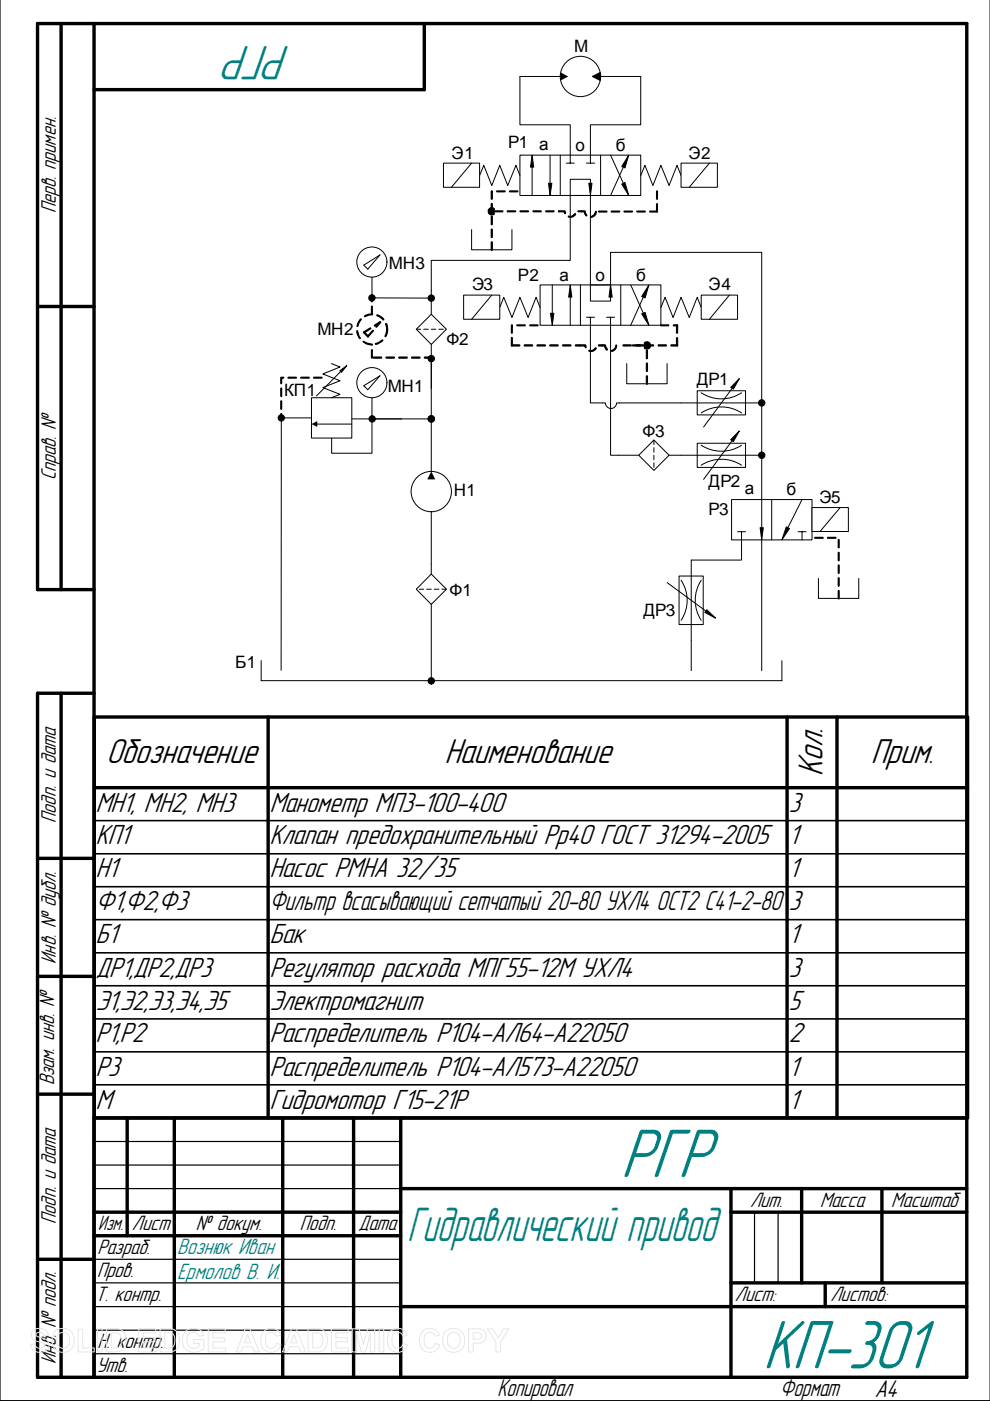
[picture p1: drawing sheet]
<svg xmlns="http://www.w3.org/2000/svg" width="210mm" height="297mm" viewBox="0 0 210 297" stroke-linecap="round" stroke-linejoin="round" font-family="sans-serif">
<g fill="none" stroke="#000" stroke-width=".72">
<path d="M13 5v120M19.9 5v287M90 5v14h-70.1M8 65h11.9M19.9 125h-11.9v-120h197v287h-197v-145h11.9M13 147v145M56.9 152v85M166.9 152v85M177.5 152v85M20 167h185.1M8 182h11.9M8 207h11.9"/>
<path d="M8 232h11.9M19.9 237h185.2v-85h-185.1v85M27 237v25M37 237v55M59.9 237v55M75 237v55M85 237v55M19.9 257h65.1M85 252h120M155 252v40M155 257h50M170 252v20"/>
<path d="M187 252v20M8 267h11.9M19.9 262h65.1M85 277h120M155 272h50M175 272v5"/>
</g>
<path d="M19.9 242h65.1M19.9 247h65.1M19.9 252h65.1M160 257v15M165 257v15M19.9 267h65.1M19.9 272h65.1M19.9 277h65.1M19.9 282h65.1M19.9 287h65.1" fill="none" stroke="#000" stroke-width=".25"/>
<path d="M0 0v297h209.9M20 174h185.1M20 181h185.1M20 188h185.1M20 195h185.1M20 202h185.1M20 209h185.1M20 216h185.1M20 223h185.1M20 230h185.1" fill="none" stroke="#000" stroke-width=".34"/>
<path d="M147.8 94h10.3v5.1h-10.3z" fill-rule="evenodd" fill="#fff"/>
<path d="M147.8 94h10.3v5.1h-10.3z" fill="none" stroke="#000" stroke-width=".21"/>
<path d="M147.8 82.8h10.3v5.2h-10.3z" fill-rule="evenodd" fill="#fff"/>
<path d="M100 48.7v4.3h8.5v-4.3M147.8 82.8h10.3v5.2h-10.3zM91.4 119.6v2.1M55.4 140v4.3h110.4v-4.2" fill="none" stroke="#000" stroke-width=".21"/>
<path d="M104.2 51.3l.2 .1v1.6l-.1 .1-.2-.1zM104.2 48.6l.2 .1v1.5l-.1 .2-.2-.2zM104.2 45.9h.2v1.6l-.1 .2-.2-.2zM104.1 44.8a.15 .15 0 0 1 .3 0 .15 .15 0 0 1-.3 0z" fill="#000"/>
<g fill="none" stroke="#000" stroke-width=".22">
<path d="M104.2 51.3l.2 .1v1.6l-.1 .1-.2-.1zM104.2 48.6l.2 .1v1.5l-.1 .2-.2-.2zM104.2 45.9h.2v1.6l-.1 .2-.2-.2z"/>
<circle cx="104.3" cy="44.8" r=".13"/>
</g>
<path d="M91.4 121.7l3.3 3.2-3.3 3.2-3.1-3.2z" fill-rule="evenodd" fill="#fff"/>
<path d="M88.9 124.9h.9M90.5 124.9h.9M91.4 121.7l3.3 3.2-3.3 3.2-3.1-3.2zM92.1 124.9h.9M93.7 124.9h1" fill="none" stroke="#000" stroke-width=".21"/>
<circle cx="91.4" cy="104.2" r="4.3" fill="#fff"/>
<g fill="none" stroke="#000" stroke-width=".21">
<path d="M91.4 73v15.1M79.6 88.8h11.2M91.4 88.8v11.1"/>
<circle cx="91.4" cy="76" r=".68"/>
<circle cx="78.9" cy="88.8" r=".67"/>
<circle cx="91.4" cy="88.8" r=".68"/>
<circle cx="91.4" cy="104.2" r="4.3"/>
</g>
<g fill="#000">
<path d="M91.4 99.9l.9 1.7h-1.7z"/>
<path d="M78.2 88.8a.7 .7 0 0 0 1.4 0 .7 .7 0 0 0-1.4 0zM90.8 88.8a.68 .68 0 0 0 1.3 0 .68 .68 0 0 0-1.3 0z" fill-rule="evenodd"/>
<path d="M90.8 88.8a.68 .68 0 0 0 1.3 0 .68 .68 0 0 0-1.3 0zM90.8 76a.68 .68 0 0 0 1.3 0 .68 .68 0 0 0-1.3 0z" fill-rule="evenodd"/>
</g>
<path d="M91.4 66.6l3.3 3.2-3.3 3.2-3.1-3.2z" fill-rule="evenodd" fill="#fff"/>
<path d="M88.3 69.8h.9M89.8 69.8h1M91.4 66.6l3.3 3.2-3.3 3.2-3.1-3.2zM91.4 69.8h1M93 69.8h1" fill="none" stroke="#000" stroke-width=".21"/>
<path d="M66 84.3h8.6v8.6h-8.6z" fill-rule="evenodd" fill="#fff"/>
<g fill="none" stroke="#000" stroke-width=".21">
<path d="M70.3 77.1l1.8 .7-3.6 1.5 3.6 1.4-3.6 1.5 3.6 1.4-1.8 .7M72.1 78.6l1.4-1.1-1.1 1.5zM72.2 78.8l-5.1 5.1M59.6 88.6h6.4M59.6 89.3v52.8M66 84.3h8.6v8.6h-8.6zM67.1 89.9h7.5M74.6 88.8h10.6M78.9 88.6v7.5h-8.6v-3.2"/>
<circle cx="59.6" cy="88.6" r=".68"/>
</g>
<g fill="#000">
<path d="M72.1 78.6l1.4-1.1-1.1 1.5zM66 89.9l1.3-.6v1.2z"/>
<circle cx="59.6" cy="88.6" r=".68"/>
</g>
<path d="M66.5 80h1.7l.1 .1-1.7 .1zM63.8 80h1.6l.2 .1-1.7 .1zM61.1 80h1.6l.2 .1-1.7 .1zM59.6 80l.6 .1-.6 .1 .1-.1-.1 1.3-.1-.2zM59.6 82.3l.1 .1-.1 1.7-.1-.2zM59.6 85l.1 .1-.1 1.7-.1-.1zM59.6 87.7l.1 .1-.1 .9-.1-.1z" fill="#000"/>
<path d="M59.6 80l.6 .1-.6 .1 .1-.1-.1 1.3-.1-.2zM61.1 80h1.6l.2 .1-1.7 .1zM63.8 80h1.6l.2 .1-1.7 .1zM66.5 80h1.7l.1 .1-1.7 .1zM59.6 82.3l.1 .1-.1 1.7-.1-.2zM59.6 85l.1 .1-.1 1.7-.1-.1zM59.6 87.7l.1 .1-.1 .9-.1-.1z" fill="none" stroke="#000" stroke-width=".22"/>
<circle cx="78.8" cy="81.1" r="3.2" fill="#fff"/>
<g fill="none" stroke="#000" stroke-width=".21">
<path d="M77.1 81.8l3.5-2.1-2.6 2.9zM78.9 84.3v4.3"/>
<circle cx="78.8" cy="81.1" r="3.2"/>
</g>
<circle cx="78.9" cy="69.8" r="3.2" fill="#fff"/>
<g fill="#000">
<path d="M77.1 70.4h.2l.8 .8v.2h-.2z"/>
<path d="M77.1 70.4l1.5-.8v.1l-1.3 .9-.2-.1zM79.4 68.9l1.1-.7 .2 .1-1.2 .8h-.1z"/>
<path d="M79 70.1l.1-.1 .1 .2-1.2 1.2-.1-.2zM80.5 68.2h.2v.2l-.8 .9h-.2z"/>
<path d="M78.8 74.2h.2l-.1 1.7-.2-.1zM78.8 73h.1v.2h-.1z"/>
<path d="M78.8 64.9l.2 .1-.1 1.7-.2-.1zM78.8 63.2h.2l-.1 .8-.2-.1z"/>
<path d="M81.8 68.6l.2 .1 .2 1.1-.2 .6-.1-.2 .1-.4-.3-1.1zM79.9 66.8h.3a1.68 1.68 0 0 1 1.2 1h-.2zM77.3 66.9l.9-.3 .7-.1 .1 .1-1.6 .5zM76.4 67.6l.2 .1-.8 1.5 .1-.7zM75.6 70.2h.3l.5 1.6h-.2l-.3-.7zM77 72.4l1.7 .6-1.1-.1zM79.6 72.9l1.6-.8v.2l-1 .6-.5 .1zM82 70.4l.1 .1-.1 .6-.3 .3z"/>
<path d="M90 75.7h1.7l.1 .1-.1 .1h-1.6zM87.3 75.7h1.6l.2 .1-.2 .1h-1.5zM84.6 75.7h1.6l.2 .1-.2 .1h-1.5zM81.9 75.7h1.6l.2 .1-.2 .1h-1.5zM79.2 75.7h1.6l.1 .1-.1 .1h-1.6z"/>
</g>
<g fill="none" stroke="#000" stroke-width=".22">
<path d="M75.6 70.2h.3l.5 1.6h-.2l-.3-.7zM76.4 67.6l.2 .1-.8 1.5 .1-.7zM77 72.4l1.7 .6-1.1-.1zM77.1 70.4h.2l.8 .8v.2h-.2zM77.1 70.4l1.5-.8v.1l-1.3 .9-.2-.1zM77.3 66.9l.9-.3 .7-.1 .1 .1-1.6 .5zM78.8 74.2h.2l-.1 1.7-.2-.1zM78.8 73h.1v.2h-.1zM78.8 64.9l.2 .1-.1 1.7-.2-.1zM78.8 63.2h.2l-.1 .8-.2-.1zM79 70.1l.1-.1 .1 .2-1.2 1.2-.1-.2zM79.2 75.7h1.6l.1 .1-.1 .1h-1.6z"/>
<path d="M79.4 68.9l1.1-.7 .2 .1-1.2 .8h-.1zM79.6 72.9l1.6-.8v.2l-1 .6-.5 .1zM79.9 66.8h.3a1.68 1.68 0 0 1 1.2 1h-.2zM80.5 68.2h.2v.2l-.8 .9h-.2zM81.8 68.6l.2 .1 .2 1.1-.2 .6-.1-.2 .1-.4-.3-1.1zM81.9 75.7h1.6l.2 .1-.2 .1h-1.5zM82 70.4l.1 .1-.1 .6-.3 .3zM84.6 75.7h1.6l.2 .1-.2 .1h-1.5zM87.3 75.7h1.6l.2 .1-.2 .1h-1.5zM90 75.7h1.7l.1 .1-.1 .1h-1.6z"/>
</g>
<path d="M90.8 63.2a.68 .68 0 0 0 1.3 0 .68 .68 0 0 0-1.3 0zM78.2 63.2a.67 .67 0 0 0 1.3 0 .67 .67 0 0 0-1.3 0z" fill-rule="evenodd" fill="#000"/>
<g fill="none" stroke="#000" stroke-width=".21">
<path d="M79.5 63.2h11.3"/>
<circle cx="78.9" cy="63.2" r=".67"/>
<circle cx="91.4" cy="63.2" r=".68"/>
</g>
<circle cx="78.9" cy="55.6" r="3.2" fill="#fff"/>
<g fill="none" stroke="#000" stroke-width=".21">
<path d="M77.1 56.2l3.5-2.1-2.6 3zM78.9 58.8v4.4"/>
<circle cx="78.9" cy="55.6" r="3.2"/>
</g>
<path d="M110.2 32.9h25.6v8.5h-25.6z" fill-rule="evenodd" fill="#fff"/>
<g fill="none" stroke="#000" stroke-width=".21">
<path d="M110.2 16.2v10.3h10.7v8.1M135.8 16.2v10.3h-10.6v8.1M101.7 37.2l.9-2.1 1.7 4.2 1.7-4.2 1.7 4.2 1.7-4.2 .8 2.1M110.2 32.9h25.6v8.5h-25.6zM112.8 32.9l.4 2.5h-.7zM112.8 35.4v6M116.3 38.9h.7l-.4 2.5zM116.6 32.9v6M118.8 32.9v8.5M120.1 34.6h1.7M124.3 34.6h1.8M124.8 38.9h.7l-.3 2.5z"/>
<path d="M125.2 38.9v-.9h-4.3v3.4h4.3M127.3 32.9v8.5M129.5 32.9l2.7 6M131.8 39l.7-.3 .8 2.7zM132.2 35.4l-2.7 6M133.3 32.9l-.8 2.7-.7-.3z"/>
</g>
<g fill="#000">
<path d="M112.8 32.9l.4 2.5h-.7zM133.3 32.9l-.8 2.7-.7-.3zM116.3 38.9h.7l-.4 2.5zM124.8 38.9h.7l-.3 2.5zM131.8 39l.7-.3 .8 2.7z"/>
<circle cx="104.3" cy="44.8" r=".68"/>
</g>
<g fill="#000">
<path d="M103.5 44.7l.5 .6 .7-.1 .1 .1-.2 .3h-.6l-.5-.5zM103.7 44.2l.6-.2 .5 .3v.1l-.8-.1-.3 .4-.2-.1z"/>
<path d="M104.2 43.2l.2 .1v1.5l-.1 .2-.2-.2zM104.2 40.5l.2 .1-.1 .1 .1-.1v1.5l-.1 .1-.2-.1zM105.3 40.5l1.8 .1-.1 .1h-1.6zM108 40.5l1.8 .1-.1 .1h-1.6z"/>
<path d="M104.8 44.7l1.8 .1-.1 .1h-1.6zM107.6 44.7l1.7 .1-.1 .1h-1.5zM110.3 44.7l1.8 .1-.1 .1h-1.6zM113 44.7l1.8 .1-.1 .1h-1.6zM115.7 44.7l1.8 .1-.1 .1h-1.6zM118.4 44.7h.2v.2h-.2z"/>
<path d="M118.4 44.7h1.3l.2 .5-.1 .1-.1-.1-.1-.4 .1 .1h-1.2zM120.5 45.8h.9l.5-.5 .1 .2a1.2 1.2 0 0 1-1.5 .5zM122.5 44.7l.9 .1-.1 .1h-.7z"/>
<path d="M123.2 44.7h.8l.4 1-.2 .1-.2-.5-.1-.5 .1 .1h-.7zM126.3 44.8h.1a.98 .98 0 0 1-.7 1.2h-.5l.7-.4z"/>
<path d="M126.9 44.8h1.8l-.1 .2h-1.6zM129.6 44.8h1.8l-.1 .2h-1.6zM132.3 44.8h1.8l-.1 .2h-1.6zM135 44.8h1.8l-.1 .2h-1.6zM137.8 44.8h1.6l-.1 .2h-1.5z"/>
<path d="M139.2 40.5l.2 .1v1.6h-.1zM139.2 43.2l.2 .1v1.5l-.1 .2z"/>
</g>
<g fill="none" stroke="#000" stroke-width=".22">
<path d="M103.5 44.7l.5 .6 .7-.1 .1 .1-.2 .3h-.6l-.5-.5zM103.7 44.2l.6-.2 .5 .3v.1l-.8-.1-.3 .4-.2-.1zM104.2 43.2l.2 .1v1.5l-.1 .2-.2-.2zM104.2 40.5l.2 .1-.1 .1 .1-.1v1.5l-.1 .1-.2-.1zM104.8 44.7l1.8 .1-.1 .1h-1.6zM105.3 40.5l1.8 .1-.1 .1h-1.6zM107.6 44.7l1.7 .1-.1 .1h-1.5zM108 40.5l1.8 .1-.1 .1h-1.6zM110.3 44.7l1.8 .1-.1 .1h-1.6zM113 44.7l1.8 .1-.1 .1h-1.6zM115.7 44.7l1.8 .1-.1 .1h-1.6zM118.4 44.7h.2v.2h-.2z"/>
<path d="M118.4 44.7h1.3l.2 .5-.1 .1-.1-.1-.1-.4 .1 .1h-1.2zM120.5 45.8h.9l.5-.5 .1 .2a1.2 1.2 0 0 1-1.5 .5zM122.5 44.7l.9 .1-.1 .1h-.7zM123.2 44.7h.8l.4 1-.2 .1-.2-.5-.1-.5 .1 .1h-.7zM126.3 44.8h.1a.98 .98 0 0 1-.7 1.2h-.5l.7-.4zM126.9 44.8h1.8l-.1 .2h-1.6zM129.6 44.8h1.8l-.1 .2h-1.6zM132.3 44.8h1.8l-.1 .2h-1.6zM135 44.8h1.8l-.1 .2h-1.6zM137.8 44.8h1.6l-.1 .2h-1.5zM139.2 40.5l.2 .1v1.6h-.1zM139.2 43.2l.2 .1v1.5l-.1 .2z"/>
</g>
<path d="M94 34.6h7.7v5.1h-7.7z" fill-rule="evenodd" fill="#fff"/>
<path d="M94 34.6h7.7v5.1h-7.7zM100 34.6l-4.3 5.1M135.8 37.2l.9-2.1 1.7 4.2 1.7-4.2 1.8 4.2 1.7-4.2 .8 2.1" fill="none" stroke="#000" stroke-width=".21"/>
<path d="M144.4 34.6h7.7v5.1h-7.7z" fill-rule="evenodd" fill="#fff"/>
<path d="M144.4 34.6h7.7v5.1h-7.7zM150.4 34.6l-4.3 5.1" fill="none" stroke="#000" stroke-width=".21"/>
<path d="M114.5 60.4h25.6v8.6h-25.6z" fill-rule="evenodd" fill="#fff"/>
<g fill="none" stroke="#000" stroke-width=".21">
<path d="M106 65.2l.8-2.2 1.7 4.3 1.7-4.3 1.8 4.3 1.7-4.3 .8 2.2M114.5 60.4h25.6v8.6h-25.6zM116.7 66.4h.7l-.3 2.6zM117.1 60.4v6M120.9 60.4l.3 2.6h-.6zM120.9 63v6M123.1 60.4v8.6M124.3 67.3h1.8M125.2 67.3v1.7M128.6 67.3h1.7M129.5 60.4l.3 2.6h-.7zM129.5 60.4h-4.3v3.4h4.3v-.8"/>
<path d="M129.5 67.3v1.7M131.6 60.4v8.6M132.9 77.1v4.3h8.5v-4.3M133.7 60.4l2.7 6M136.1 66.5l.7-.2 .8 2.7zM136.4 63l-2.7 6M137.6 60.4l-.8 2.8-.7-.3zM140.1 65.2l.9-2.2 1.7 4.3 1.7-4.3 1.7 4.3 1.7-4.3 .9 2.2"/>
</g>
<path d="M116.7 66.4h.7l-.3 2.6zM120.9 60.4l.3 2.6h-.6zM129.5 60.4l.3 2.6h-.7zM137.6 60.4l-.8 2.8-.7-.3zM136.1 66.5l.7-.2 .8 2.7z" fill="#000"/>
<path d="M137.1 79.7l.2 .1v1.6l-.1 .1-.2-.1zM137.1 77l.2 .1v1.6l-.1 .1-.2-.1zM137.1 74.3h.2v1.6l-.1 .2-.2-.2z" fill="#000"/>
<path d="M137.1 79.7l.2 .1v1.6l-.1 .1-.2-.1zM137.1 77l.2 .1v1.6l-.1 .1-.2-.1zM137.1 74.3h.2v1.6l-.1 .2-.2-.2z" fill="none" stroke="#000" stroke-width=".22"/>
<path d="M98.3 62.6h7.7v5.1h-7.7z" fill-rule="evenodd" fill="#fff"/>
<path d="M98.3 62.6h7.7v5.1h-7.7z" fill="none" stroke="#000" stroke-width=".21"/>
<path d="M148.7 62.6h7.7v5.1h-7.7z" fill-rule="evenodd" fill="#fff"/>
<path d="M120.9 41.4v13.8h-29.5v6.3M125.2 41.4v19M104.3 62.6l-4.3 5.1M148.7 62.6h7.7v5.1h-7.7zM154.6 62.6l-4.2 5.1M127.8 85.4h.6a1.19 1.19 0 0 0 1.1 1.2 1.19 1.19 0 0 0 1.2-1.2h.7" fill="none" stroke="#000" stroke-width=".21"/>
<g fill="#000">
<path d="M108.4 71.6l.2 .1-.1 1.7-.1-.2zM108.4 68.9l.3 .1-.2 .1 .1-.1-.1 1.7-.1-.2zM109.6 68.9l1.8 .1-.1 .1h-1.6zM112.3 68.9l1.8 .1-.1 .1h-1.6z"/>
<path d="M108.4 73.2l1.7-.1 .1 .1-.1 .2h-1.6zM111.2 73.2l1.6-.1 .1 .1-.1 .2h-1.5zM113.9 73.2l1.6-.1 .2 .1-.2 .2h-1.5zM116.6 73.2l1.6-.1 .2 .1-.2 .2h-1.5zM119.3 73.2l1.6-.1 .2 .1-.2 .2h-1.5zM122 73.2l.9-.1 .1 .1-.1 .2h-.8z"/>
<path d="M122.8 73.2l1.4-.1 .1 .6h-.2l-.1-.4 .1 .1h-1.2zM124.9 74.3h.8l.6-.6 .1 .2a1.21 1.21 0 0 1-1.6 .5zM126.9 73.2l.8-.1 .1 .1-.1 .2h-.7z"/>
<path d="M127.6 73.2l.7-.1 .5 1.1h-.3l-.3-.9 .1 .1h-.6zM130.6 73.2h.1a1.07 1.07 0 0 1-.7 1.3h-.3l-.1-.2 .7-.3z"/>
<path d="M134.1 73.2l1.7-.1 .1 .1-.1 .2h-1.6zM136.8 73.2l1.7-.1 .1 .1-.1 .2h-1.6zM139.6 73.2l1.6-.1 .1 .1-.1 .2h-1.6zM142.3 73.2l1.3-.1 .1 .1-.1 .2h-1.3z"/>
<path d="M134.8 73.2l1.7-.1 .1 .1-.1 .2h-1.6zM132.1 73.2l1.7-.1 .1 .1-.1 .2h-1.6z"/>
<path d="M136.7 72.6l.5-.2 .3 .1 .3 .2 .2 .6-.3 .1v-.3l-.3-.4-.7 .1zM136.6 73.7l.6 .1 .6-.4v.4l-.3 .2a.59 .59 0 0 1-.9-.3z"/>
<path d="M140.1 68.9l1.7 .1-.1 .1h-1.6zM142.8 68.9l.9 .1-.1 .1h-.8z"/>
<path d="M143.5 68.9l.2 .1v1.6l-.1 .1-.2-.1zM143.5 71.6l.2 .1v1.5l-.1 .2-.2-.2z"/>
</g>
<g fill="none" stroke="#000" stroke-width=".22">
<path d="M108.4 71.6l.2 .1-.1 1.7-.1-.2zM108.4 68.9l.3 .1-.2 .1 .1-.1-.1 1.7-.1-.2zM108.4 73.2l1.7-.1 .1 .1-.1 .2h-1.6zM109.6 68.9l1.8 .1-.1 .1h-1.6zM111.2 73.2l1.6-.1 .1 .1-.1 .2h-1.5zM112.3 68.9l1.8 .1-.1 .1h-1.6zM113.9 73.2l1.6-.1 .2 .1-.2 .2h-1.5zM116.6 73.2l1.6-.1 .2 .1-.2 .2h-1.5zM119.3 73.2l1.6-.1 .2 .1-.2 .2h-1.5zM122 73.2l.9-.1 .1 .1-.1 .2h-.8zM122.8 73.2l1.4-.1 .1 .6h-.2l-.1-.4 .1 .1h-1.2zM124.9 74.3h.8l.6-.6 .1 .2a1.21 1.21 0 0 1-1.6 .5z"/>
<path d="M126.9 73.2l.8-.1 .1 .1-.1 .2h-.7zM127.6 73.2l.7-.1 .5 1.1h-.3l-.3-.9 .1 .1h-.6zM130.6 73.2h.1a1.07 1.07 0 0 1-.7 1.3h-.3l-.1-.2 .7-.3zM132.1 73.2l1.7-.1 .1 .1-.1 .2h-1.6zM134.1 73.2l1.7-.1 .1 .1-.1 .2h-1.6zM134.8 73.2l1.7-.1 .1 .1-.1 .2h-1.6zM136.6 73.7l.6 .1 .6-.4v.4l-.3 .2a.59 .59 0 0 1-.9-.3zM136.7 72.6l.5-.2 .3 .1 .3 .2 .2 .6-.3 .1v-.3l-.3-.4-.7 .1zM136.8 73.2l1.7-.1 .1 .1-.1 .2h-1.6zM139.6 73.2l1.6-.1 .1 .1-.1 .2h-1.6zM140.1 68.9l1.7 .1-.1 .1h-1.6zM142.3 73.2l1.3-.1 .1 .1-.1 .2h-1.3z"/>
<path d="M142.8 68.9l.9 .1-.1 .1h-.8zM143.5 68.9l.2 .1v1.6l-.1 .1-.2-.1zM143.5 71.6l.2 .1v1.5l-.1 .2-.2-.2z"/>
</g>
<circle cx="137.2" cy="73.2" r=".68" fill="#000"/>
<path d="M148.7 83.3a7.7 7.7 0 0 0 8.5 0v4.2a7.8 7.8 0 0 0-8.5 0z" fill-rule="evenodd" fill="#fff"/>
<path d="M125.2 69v16.4h2.6M131.1 96.5h4.3M131.4 85.4h30.1M148.7 87.5a7.8 7.8 0 0 1 8.5 0M148.7 83.3a7.7 7.7 0 0 0 8.5 0M156.8 80.3l-1.3 2.2-.6-.4zM156.8 80.3l-7.7 10.3" fill="none" stroke="#000" stroke-width=".21"/>
<path d="M156.8 80.3l-1.3 2.2-.6-.4z" fill="#000"/>
<path d="M135.4 96.5l3.2-3.2 3.3 3.2-3.3 3.2z" fill-rule="evenodd" fill="#fff"/>
<path d="M135.4 96.5l3.2-3.2 3.3 3.2-3.3 3.2zM138.6 93.3v1M138.6 94.9v1M138.6 96.5v1M138.6 98.1v1" fill="none" stroke="#000" stroke-width=".21"/>
<path d="M148.7 94.4a7.8 7.8 0 0 0 8.5 0v4.2a7.8 7.8 0 0 0-8.5 0z" fill-rule="evenodd" fill="#fff"/>
<g fill="none" stroke="#000" stroke-width=".21">
<path d="M129.5 69v27.5h1.6M129.5 60.4v-6.9h32v31.9M141.9 96.5h19.6v9.4M148.7 98.6a7.8 7.8 0 0 1 8.5 0M148.7 94.4a7.8 7.8 0 0 0 8.5 0M156.8 91.4l-1.3 2.2-.6-.4zM156.8 91.4l-7.7 10.3M161.5 86.1v9.7"/>
<circle cx="161.5" cy="85.4" r=".67"/>
<circle cx="161.5" cy="96.5" r=".68"/>
</g>
<g fill="#000">
<path d="M156.8 91.4l-1.3 2.2-.6-.4z"/>
<path d="M160.8 96.5a.7 .7 0 0 0 1.4 0 .7 .7 0 0 0-1.4 0zM160.8 85.4a.7 .7 0 0 0 1.4 0 .7 .7 0 0 0-1.4 0z" fill-rule="evenodd"/>
</g>
<circle cx="123.1" cy="16.2" r="4.3" fill="#fff"/>
<g fill="none" stroke="#000" stroke-width=".21">
<path d="M110.2 16.2h8.6M125.6 16.2l1.7-.8v1.7zM127.3 16.2h8.5"/>
<circle cx="123.1" cy="16.2" r="4.3"/>
</g>
<g fill="#000">
<path d="M118.9 15.4l1.6 .8-1.6 .9z" fill-rule="evenodd"/>
<path d="M125.6 16.2l1.7-.8v1.7z" fill-rule="evenodd"/>
</g>
<path d="M155.1 105.9h17.1v8.6h-17.1z" fill-rule="evenodd" fill="#fff"/>
<path d="M155.1 105.9h17.1v8.6h-17.1zM156.4 112.7h1.7M157.2 112.7v1.8M161.2 111.9h.6l-.3 2.6zM161.5 105.9v6M163.6 105.9v8.6M166.7 111.7l.7 .4-1.6 2.4zM169.2 112.7h1.7M170.1 105.9l-3.1 6M170.1 112.7v1.8" fill="none" stroke="#000" stroke-width=".21"/>
<path d="M161.2 111.9h.6l-.3 2.6zM166.7 111.7l.7 .4-1.6 2.4z" fill="#000"/>
<path d="M144 122.1h5.1v10.3h-5.1z" fill-rule="evenodd" fill="#fff"/>
<path d="M144 122.1h5.1v10.3h-5.1z" fill="none" stroke="#000" stroke-width=".21"/>
<path d="M144.4 123h4.3a7.8 7.8 0 0 0 0 8.5h-4.3a7.6 7.6 0 0 0 0-8.5z" fill-rule="evenodd" fill="#fff"/>
<g fill="none" stroke="#000" stroke-width=".21">
<path d="M91.4 61.5v5.1M91.4 108.5v11.1M157.2 114.5v4.2h-10.6v23.5M161.5 114.5v27.7M91.4 128.1v15.6M141.4 123.5l10.3 7.6M144.4 123a7.6 7.6 0 0 1 0 8.5M148.7 123a7.8 7.8 0 0 0 0 8.5M149.9 129.3l1.8 1.8-2.3-1.3zM173.5 122.6v4.3h8.6v-4.3"/>
<circle cx="91.4" cy="144.4" r=".68"/>
</g>
<g fill="#000">
<path d="M149.9 129.3l1.8 1.8-2.3-1.3z"/>
<circle cx="91.4" cy="144.4" r=".68"/>
</g>
<g fill="#000">
<path d="M177.7 117.1l.2 .1v1.6l-.1 .1zM177.7 114.4l.2 .1v1.6l-.1 .1zM175.5 114l1.6-.1 .1 .1-1.6 .1zM172.8 114l1.6-.1 .1 .1-1.7 .1z"/>
<path d="M177.7 125.2l.2 .1v1.6l-.1 .1zM177.7 122.5l.2 .1v1.6l-.1 .1zM177.7 119.8l.2 .1v1.6l-.1 .1z"/>
</g>
<path d="M172.8 114l1.6-.1 .1 .1-1.7 .1zM175.5 114l1.6-.1 .1 .1-1.6 .1zM177.7 119.8l.2 .1v1.6l-.1 .1zM177.7 117.1l.2 .1v1.6l-.1 .1zM177.7 114.4l.2 .1v1.6l-.1 .1zM177.7 125.2l.2 .1v1.6l-.1 .1zM177.7 122.5l.2 .1v1.6l-.1 .1z" fill="none" stroke="#000" stroke-width=".22"/>
<path d="M172.2 107.6h7.7v5.1h-7.7z" fill-rule="evenodd" fill="#fff"/>
<path d="M172.2 107.6h7.7v5.1h-7.7zM178.1 107.6l-4.2 5.1" fill="none" stroke="#000" stroke-width=".21"/>
<g fill="none" stroke="#e6e6e6" stroke-width=".21">
<path d="M7 282.1a2.33 2.33 0 0 1 2.9 .2l.3 .9h-.9a.91 .91 0 0 0-.7-.7 .91 .91 0 0 0-1 .5l.1 .3 .5 .2a2.12 2.12 0 0 1 2.2 1.4 1.76 1.76 0 0 1-2.4 1.8l-.7-.2-.6-.7-.2-.8 .9-.1a1.05 1.05 0 0 0 .9 1 1.05 1.05 0 0 0 1.1-.7 1.7 1.7 0 0 0-1.6-.8 1.39 1.39 0 0 1-.8-2.3zM11.7 282.3a2.47 2.47 0 0 1 3.1-.2 2.47 2.47 0 0 1 .8 3 2.4 2.4 0 0 1-3 1.5 2.4 2.4 0 0 1-1.5-3.1zM12.4 282.9a1.39 1.39 0 0 1 1.7-.3 1.39 1.39 0 0 1 .7 1.5 1.41 1.41 0 0 1-1.4 1.8 1.41 1.41 0 0 1-1.4-1.8l.1-.7zM16.6 281.8h.9v4h2.5v.8h-3.4zM20.7 281.7h.9v4.9h-.9zM22.6 281.7h1.8a2.2 2.2 0 0 1 2.3 2.8 2.05 2.05 0 0 1-2.3 2.1h-1.8zM23.6 282.6a1.8 1.8 0 0 1 1.9 .5 2.03 2.03 0 0 1-.4 2.6l-1.5 .1zM29.4 281.7h3.6v.9h-2.6v1h2.5v.9h-2.5v1.3h2.7v.8h-3.7zM34 281.7h1.7a2.2 2.2 0 0 1 2.3 2.8 2.05 2.05 0 0 1-2.2 2.1h-1.8zM34.9 282.6a1.8 1.8 0 0 1 2 .5 2.03 2.03 0 0 1-.5 2.6l-1.5 .1zM39.3 282.3a2.56 2.56 0 0 1 3.6 .2l.3 .6-1 .2a1.36 1.36 0 0 0-1.6-.7 1.36 1.36 0 0 0-1 1.5 1.55 1.55 0 0 0 .8 1.6 1.55 1.55 0 0 0 1.8-.2v-.6h-1.1v-.9h2.1v2a2.7 2.7 0 0 1-4.5-1.2 2.79 2.79 0 0 1 .6-2.5zM44.2 281.7h3.6v.9h-2.7v1h2.5v.9h-2.5v1.3h2.7v.8h-3.6z"/>
<path d="M52 281.7h1l2 4.9h-1.1l-.4-1.1h-2l-.4 1.1h-1zM52.5 282.9l.7 1.8h-1.4zM55.9 282.3a2.15 2.15 0 0 1 3.6 .8l-.9 .2a1.24 1.24 0 0 0-1.6-.7 1.24 1.24 0 0 0-.7 1.5 1.25 1.25 0 0 0 .5 1.6 1.25 1.25 0 0 0 1.6-.3l.2-.6 1 .3a2.19 2.19 0 0 1-2.6 1.6 2.19 2.19 0 0 1-1.7-2.5l.1-.9zM61.8 281.7h1l2 4.9h-1l-.5-1.1h-2l-.4 1.1h-1zM62.3 282.9l.7 1.8h-1.4zM65.3 281.7h1.8a2.2 2.2 0 0 1 2.3 2.8 2.05 2.05 0 0 1-2.3 2.1h-1.8zM66.3 282.6a1.8 1.8 0 0 1 1.9 .5 2.03 2.03 0 0 1-.4 2.6l-1.5 .1zM70.2 281.7h3.6v.9h-2.6v1h2.5v.9h-2.5v1.3h2.7v.8h-3.7zM74.7 281.7h1.5l.8 3.4 .9-3.4h1.6v4.9h-1v-3.9l-1 3.9h-.9l-1-3.9v3.9h-.9zM80.4 281.7h1v4.9h-1zM82.7 282.3a2.15 2.15 0 0 1 3.7 .8l-1 .2a1.24 1.24 0 0 0-1.6-.7 1.24 1.24 0 0 0-.7 1.5 1.25 1.25 0 0 0 .5 1.6 1.25 1.25 0 0 0 1.6-.3l.3-.6 .9 .3a2.19 2.19 0 0 1-2.6 1.6 2.19 2.19 0 0 1-1.7-2.5l.1-.9zM89.5 282.3a2.15 2.15 0 0 1 3.7 .8l-1 .2a1.24 1.24 0 0 0-1.5-.7 1.24 1.24 0 0 0-.8 1.5 1.25 1.25 0 0 0 .5 1.6 1.25 1.25 0 0 0 1.6-.3l.3-.6 .9 .3a2.19 2.19 0 0 1-2.5 1.6 2.19 2.19 0 0 1-1.8-2.5l.1-.9z"/>
<path d="M94.5 282.3a2.47 2.47 0 0 1 3.1-.2 2.47 2.47 0 0 1 .8 3 2.4 2.4 0 0 1-3 1.5 2.4 2.4 0 0 1-1.5-3.1zM95.2 282.9a1.39 1.39 0 0 1 1.7-.3 1.39 1.39 0 0 1 .7 1.5 1.41 1.41 0 0 1-1.4 1.8 1.41 1.41 0 0 1-1.4-1.8l.1-.7zM99.4 281.7h1.5a1.58 1.58 0 0 1 2 .8 1.58 1.58 0 0 1-.6 2.1l-.8 .1-1.2 .1v1.8h-.9zM100.3 282.6h.5a.87 .87 0 0 1 1.3 .8l-.5 .4-1.3 .1zM103.3 281.7h1.2l1.2 2 1.1-2h1.1l-1.8 2.9v2h-.9v-2z"/>
</g>
<g font-size="13.9" fill="#008080">
<text x="131.7" y="249.6">РГР</text>
<text x="161.8" y="290.1">КП-301</text>
</g>
<text font-size="9.7" fill="#008080" x="61.5" y="9.7" transform="rotate(-180 61.5 9.7)">РГР</text>
<text font-size="9.5" fill="#008080" x="86.4" y="263.1">Гидравлический привод</text>
<g font-size="7">
<text x="22.6" y="161.8">Обозначение</text>
<text x="94.3" y="161.8">Наименование</text>
<text x="184.7" y="161.8">Прим.</text>
<text x="174.4" y="164.5" transform="rotate(-90 174.4 164.5)">Кол.</text>
</g>
<g font-size="5.6">
<text x="20.3" y="172.2">МН1, МН2, МН3</text>
<text x="57.2" y="172.2">Манометр МП3-100-400</text>
<text x="167.2" y="172.2">3</text>
<text x="20.3" y="179">КП1</text>
<text x="57.2" y="179">Клапан предохранительный Рр40 ГОСТ 31294-2005</text>
<text x="167.2" y="179">1</text>
<text x="20.3" y="186">Н1</text>
<text x="57.2" y="186">Насос РМНА 32/35</text>
<text x="167.2" y="186">1</text>
<text x="20.3" y="193">Ф1,Ф2,Ф3</text>
<text x="167.2" y="193">3</text>
<text x="20.3" y="200">Б1</text>
<text x="57.2" y="200">Бак</text>
<text x="167.2" y="200">1</text>
<text x="20.3" y="207.1">ДР1,ДР2,ДР3</text>
<text x="57.2" y="207.1">Регулятор расхода МПГ55-12М УХЛ4</text>
<text x="167.2" y="207.1">3</text>
<text x="20.3" y="214">Э1,Э2,Э3,Э4,Э5</text>
<text x="57.2" y="214">Электромагнит</text>
<text x="167.2" y="214">5</text>
<text x="20.3" y="221">Р1,Р2</text>
<text x="57.2" y="221">Распределитель Р104-АЛ64-А22050</text>
<text x="167.2" y="221">2</text>
<text x="20.3" y="228">Р3</text>
<text x="57.2" y="228">Распределитель Р104-АЛ573-А22050</text>
<text x="167.2" y="228">1</text>
<text x="20.3" y="235">М</text>
<text x="57.2" y="235">Гидромотор Г15-21Р</text>
<text x="167.2" y="235">1</text>
</g>
<text font-size="5.5" x="57.2" y="193">Фильтр всасывающий сетчатый 20-80 УХЛ4 ОСТ2 С41-2-80</text>
<text font-size="4.9" x="185.5" y="296.2">A4</text>
<g font-size="4.8">
<text x="105.5" y="295.9">Копировал</text>
<text x="165.4" y="295.9">Формат</text>
</g>
<g font-size="4.5" fill="#008080">
<text x="37.6" y="265.8">Вознюк Иван</text>
<text x="37.5" y="271.2">Ермолов В. И.</text>
</g>
<g font-size="4.2">
<text x="11.8" y="45.2" transform="rotate(-90 11.8 45.2)">Перв. примен.</text>
<text x="11.8" y="101.9" transform="rotate(-90 11.8 101.9)">Справ. №</text>
<text x="11.8" y="174.5" transform="rotate(-90 11.8 174.5)">Подп. и дата</text>
<text x="11.8" y="204.3" transform="rotate(-90 11.8 204.3)">Инв. № дубл.</text>
<text x="11.5" y="230.1" transform="rotate(-90 11.5 230.1)">Взам. инв. №</text>
<text x="159" y="255.9">Лит.</text>
<text x="173.9" y="255.9">Масса</text>
<text x="189" y="255.9">Масштаб</text>
<text x="11.8" y="259.5" transform="rotate(-90 11.8 259.5)">Подп. и дата</text>
<text x="28" y="260.9">Лист</text>
<text x="41.5" y="260.9">№ докум.</text>
<text x="63.6" y="260.9">Подп.</text>
<text x="76" y="260.9">Дата</text>
<text x="20.7" y="265.9">Разраб.</text>
<text x="20.3" y="275.8">Т. контр.</text>
<text x="20.6" y="270.8">Пров.</text>
<text x="155.8" y="275.8">Лист:</text>
<text x="176.1" y="275.8">Листов:</text>
<text x="20.7" y="285.8">Н. контр.</text>
<text x="11.8" y="289.1" transform="rotate(-90 11.8 289.1)">Инв. № подл.</text>
<text x="20.4" y="290.8">Утв.</text>
</g>
<text font-size="4.1" x="20.8" y="260.8">Изм.</text>
<g font-size="3.6">
<text x="121.8" y="11">М</text>
<text x="95.8" y="33.6">Э1</text>
<text x="107.7" y="31.4">Р1 а</text>
<text x="122" y="32">о</text>
<text x="130.6" y="32">б</text>
<text x="146" y="33.6">Э2</text>
<text x="82.4" y="57.1">МН3</text>
<text x="109.8" y="59.6">Р2</text>
<text x="118.6" y="59.6">а</text>
<text x="126.3" y="59.6">о</text>
<text x="134.9" y="59.6">б</text>
<text x="100.1" y="61.4">Э3</text>
<text x="150.2" y="61.4">Э4</text>
<text x="67.3" y="71.1">МН2</text>
<text x="94.7" y="73.2">Ф2</text>
<text x="82.2" y="83.1">МН1</text>
<text x="147.7" y="81.5">ДР1</text>
<text x="60.3" y="84">КП1</text>
<text x="136.2" y="92.6">Ф3</text>
<text x="96.2" y="105.2">Н1</text>
<text x="150.2" y="103.2">ДР2</text>
<text x="157.9" y="104.8">а</text>
<text x="166.8" y="105">б</text>
<text x="173.7" y="106.6">Э5</text>
<text x="150.2" y="109.1">Р3</text>
<text x="95.3" y="126.3">Ф1</text>
<text x="136.4" y="130.6">ДР3</text>
<text x="49.9" y="141.6">Б1</text>
</g>
</svg>
